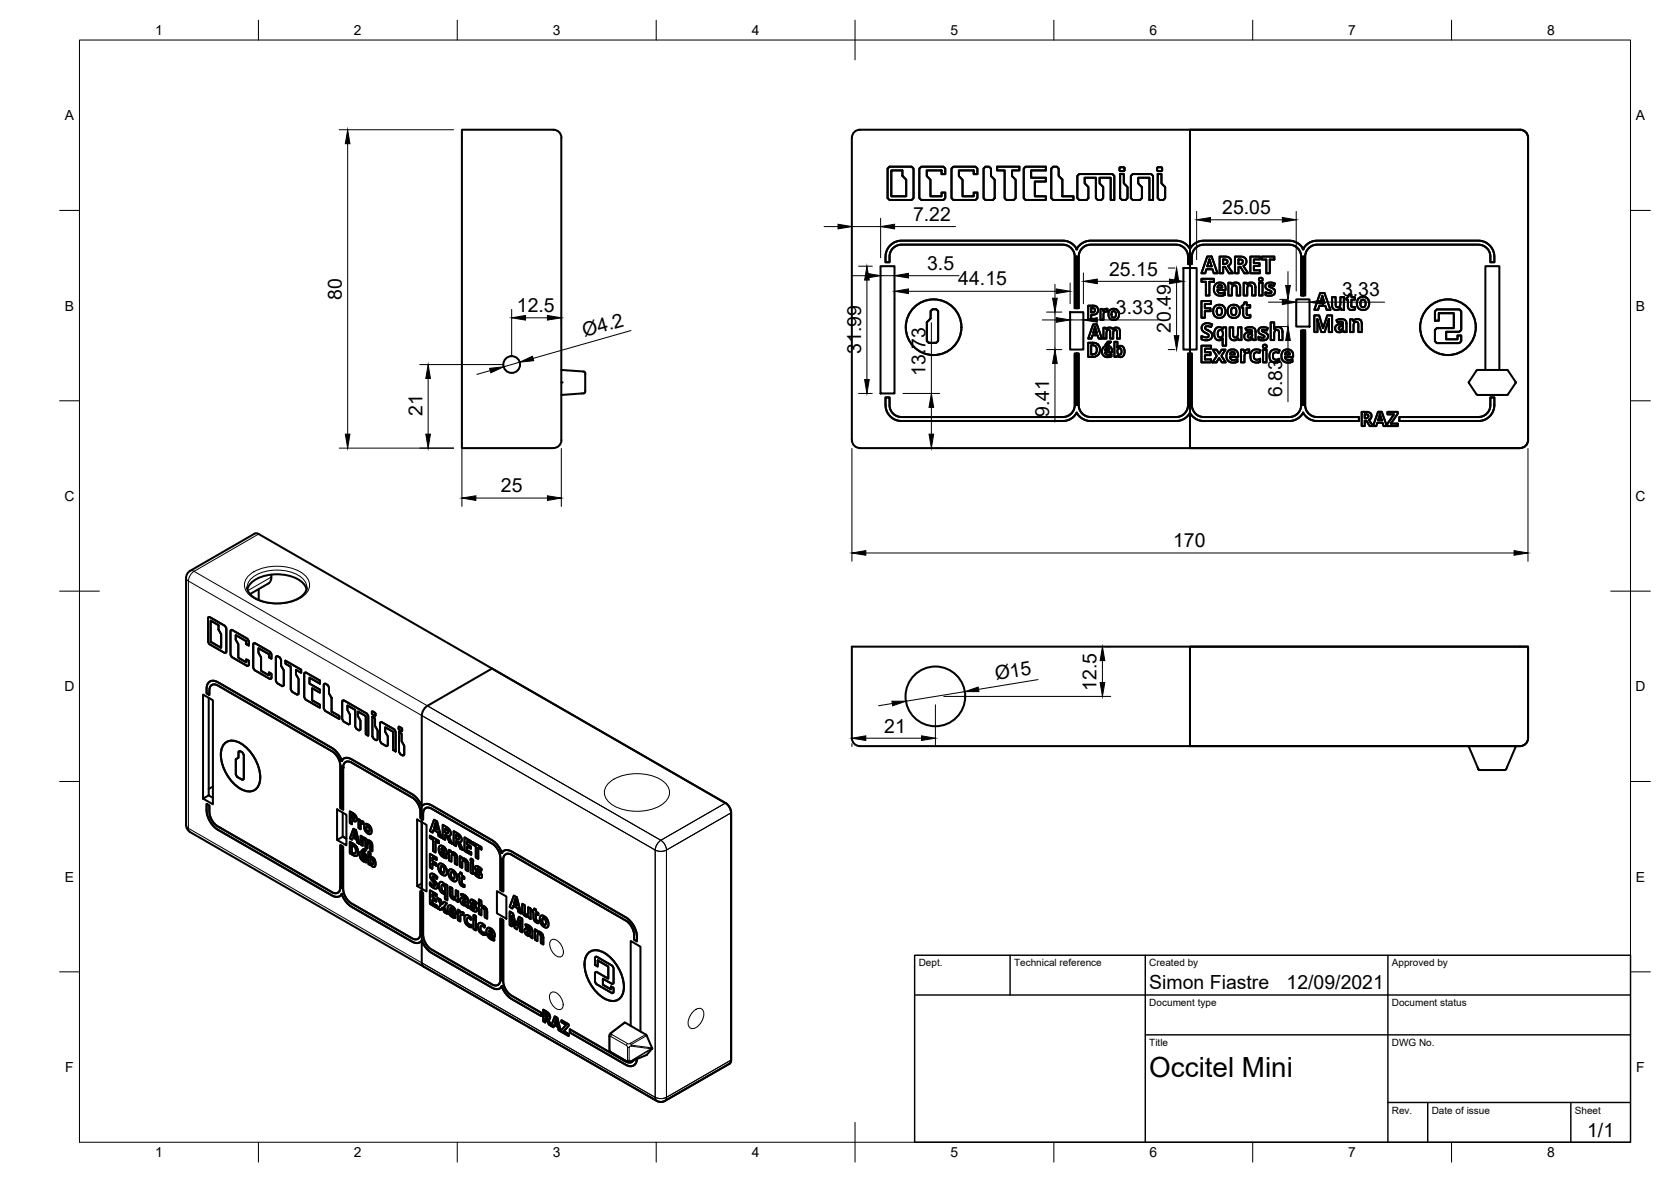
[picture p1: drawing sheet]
<svg xmlns="http://www.w3.org/2000/svg" width="420mm" height="297mm" viewBox="0 0 420 297" stroke-linecap="round" stroke-linejoin="round" font-family="sans-serif">
<!-- layer: Visible -->
<g fill="none" stroke="#000" stroke-width=".51">
<path d="M141.1 34.6v76M141.2 34.6a2 2 0 0 0-2.1-2h-23v80h23.1a2 2 0 0 0 2-2M214.2 34.6v76M214.2 34.6a2 2 0 0 1 2-2h166a2 2 0 0 1 2 2M299.2 32.6v80M384.2 34.6v76M223.2 42.4l.5-.5h5.5l.5 .5v7.4l-.5 .5h-5.5l-.5-.5zM224.1 42.8h2.8v1.4l1 1v4.1h-3.8zM231.2 42.4l.4-.5h5.6l.5 .5v1.4h-1v-1h-3.7v1.4l1 1v4.1h2.7v-.9h1v1.4l-.5 .5h-5.6l-.4-.5zM239.2 42.4l.5-.5h5.6l.5 .5v1.4h-1v-1h-3.7v1.4l.9 1v4.1h2.8v-.9h1v1.4l-.5 .5h-5.6l-.5-.5zM247.3 42.4l.5-.5h.9l.5 .5v1.8l.9 1v4.6l-.5 .5h-1.8l-.5-.5zM250.7 41.9h5.6v.9h-1.8v1.4l.9 1v4.6l-.5 .5h-1.8l-.5-.5v-7h-1.9z"/>
<path d="M257.9 41.9h5.1v.9h-3.7v1.9h3.7v.9h-2.8v3.7h2.8v1h-5.1l-.5-.5v-7.4zM264.3 42.4l.5-.5h.9l.5 .5v1.8l.9 .9v4.2h2.8v1h-5.1l-.5-.5zM271.4 43.7h8.3l.5 .5v6.1h-.9v-5.6h-2.8v1.4l.9 .9v2.8l-.5 .5h-.9l-.5-.5v-5.1h-2.8v1.4l1 .9v2.8l-.5 .5h-1.8l-.5-.5v-5.6zM281.5 42.2l.1-.2h1l.1 .2v.6l-.1 .2h-1l-.1-.2zM281.6 43.7h1v2.4l.9 .9v2.8l-.5 .5h-.9l-.5-.5zM284.4 44.2l.4-.5h4.7l.4 .5v6.1h-.9v-5.6h-2.8v1.4l.9 .9v2.8l-.4 .5h-1.9l-.4-.5zM290.9 42.2l.2-.2h.9l.2 .2v.6l-.2 .2h-.9l-.2-.2zM291.1 43.7h.9v2.4l1 .9v2.8l-.5 .5h-.9l-.5-.5zM221.4 66.9h3.5v32h-3.5zM234 78.2l.5-.5h.9l.5 .5v7.5l-.5 .5h-1.9l-.5-.5v-4.7l1-1zM269.1 78.5h3.3v9.3h-3.3zM270.7 62.6l-.7-1-.7-.5-1-.5-.9-.1h-40.9l-1.8 .5-1.3 1.3-.7 1.5v2.1h1v-1.4a3 3 0 0 1 3-3h40.7a3 3 0 0 1 2.8 3v12.9h.5v-12.9v12.9h.5v-12.9a3.1 3.1 0 0 1 3.1-3h21.5a3 3 0 0 1 2.9 3v1.9h1v-2a3 3 0 0 1 3-2.9h21.6a3 3 0 0 1 2.9 3v9.7h.5v-9.7v9.7h.5v-9.7a3 3 0 0 1 3-3h40.7a3 3 0 0 1 2.8 3v1.4h1.1l-.1-2.1-.6-1.5-1.4-1.3-1.8-.5h-40.9l-.9 .1-1 .5-.7 .5-.7 1"/>
<path d="M270.7 62.6l.5-.7 1-.8 1-.5 .9-.1h22l1.8 .6 1.3 1.4 1.3-1.4 1.8-.6h22l.9 .1 1 .5 1 .8 .5 .7M273.6 76.8l1.8 .1a1.16 1.16 0 0 1 .7 1.4 1.16 1.16 0 0 1-1.4 .8h-.3v1.3h-.8zM274.4 77.4h.3a.54 .54 0 0 1 .6 .6 .54 .54 0 0 1-.7 .5h-.2zM276.7 77.6h.6l.1 .5a.91 .91 0 0 1 1.1-.5l-.1 .7h-.5l-.4 .3v1.8h-.8zM279.1 78l.6-.4h.5l.9 .4a1.41 1.41 0 0 1-.1 2 1.41 1.41 0 0 1-1.9 0 1.41 1.41 0 0 1-.1-1.9zM279.7 78.3l.1-.1a.69 .69 0 0 1 .8 .3 .69 .69 0 0 1 0 .8 .56 .56 0 0 1-.6 .5 .56 .56 0 0 1-.5-.6zM297.6 67.4h1.6v20.4h-1.6zM299.2 67.4h1.7v20.4h-1.7zM302.1 70.1h3.1v.7h-1.1v3.5h-.9v-3.5h-1.1zM302.1 75.7h2.4v.7h-1.5v1.1h1.4v.7h-1.4v1.6h-.9zM303.6 64.5h1.1l1.4 4.2h-.9l-.3-1h-1.6l-.3 1h-.9zM304.1 65.1l.6 1.8h-1.1z"/>
<path d="M305.5 77l.6-.4 1 .1a1.63 1.63 0 0 1 .7 2.6 1.63 1.63 0 0 1-2.7-.5v-1zM305.6 71.4l.9-.4a1.36 1.36 0 0 1 1.7 1.5v.4h-2.1l.1 .3a1.2 1.2 0 0 0 1.8 .2v.7l-1 .2a1.7 1.7 0 0 1-1.7-.9 1.7 1.7 0 0 1 .3-2zM306.2 77.4l.6-.1 .4 .4v1l-.3 .5h-.6l-.3-.4-.1-.8zM306.3 71.8l.7-.1 .3 .6h-1.2zM306.7 64.5l2.1 .1a1.18 1.18 0 0 1 .7 1.1 1.18 1.18 0 0 1-.7 1.1l1.2 1.9h-1l-1-1.6h-.4v1.6h-.9zM307.6 65.2l.7 .1 .3 .3a.59 .59 0 0 1-.6 .7h-.4zM308.9 71.1h.6l.1 .4a1.2 1.2 0 0 1 1.4-.5 1.2 1.2 0 0 1 .8 1.2v2.1h-.8l-.1-2.2a.65 .65 0 0 0-.8-.3 .65 .65 0 0 0-.3 .9v1.6h-.9zM309.1 77l.7-.4 .9 .1a1.63 1.63 0 0 1 .8 2.6 1.63 1.63 0 0 1-2.7-.4l-.1-1.1zM309.7 77.5l.7-.2a1.04 1.04 0 0 1 .5 1 1.04 1.04 0 0 1-.7 .9l-.4-.2-.2-.3zM310.5 64.5l2.1 .1a1.18 1.18 0 0 1 .8 1.1 1.18 1.18 0 0 1-.8 1.1l1.3 1.9h-1l-1-1.6h-.5v1.6h-.9zM311.4 65.2h.6a.55 .55 0 0 1 .5 .6 .55 .55 0 0 1-.6 .5h-.5zM312.7 71.1h.7l.1 .4a1.2 1.2 0 0 1 1.4-.5 1.2 1.2 0 0 1 .8 1.2v2.1h-.9v-2.2a.65 .65 0 0 0-.9-.3 .65 .65 0 0 0-.3 .9v1.6h-.9z"/>
<path d="M312.9 76h.6v.7h.8v.6h-.8v1.7a.6 .6 0 0 0 .9 .1v.7h-.2l-1 .1-.5-.4-.1-2.2h-.4v-.4l.5-.3zM314.4 64.5h2.4v.7h-1.5v.9h1.4v.8h-1.4v1h1.5v.8h-2.4zM316.6 71.1h.9v3.2h-.9zM317.3 64.5h3.1v.7h-1.1v3.5h-.9v-3.5h-1.1zM318.3 71.4h.1a2.02 2.02 0 0 1 2.2-.1l-.3 .6-.7-.2h-.5v.3l.5 .3a1.07 1.07 0 0 1 1 1.3 1.07 1.07 0 0 1-1.5 .7l-.9-.2v-.7l1.3 .3a.29 .29 0 0 0 .2-.4 .29 .29 0 0 0-.3-.2 1.47 1.47 0 0 1-1.2-1zM325.9 75.2h3.4v6.9h-3.4zM330.5 79.3h1.2l1 3.2 1-3.2h1.2v4.1h-.8l.1-3.2-1.1 3.2h-.9l-1-3.2 .1 3.2h-.8zM331.9 73.6h1.1l1.5 4.3h-.9l-.4-1h-1.5l-.3 1h-.9zM332.5 74.3l.5 1.8h-1zM334.9 74.7h.9v2a.65 .65 0 0 0 .9 .5 .65 .65 0 0 0 .3-.9v-1.6h.9v3.2h-.7l-.1-.4a1.18 1.18 0 0 1-1.4 .4 1.18 1.18 0 0 1-.8-1.2zM339.2 74h.6v.7h.9v.6h-.9v1.7a.64 .64 0 0 0 .9 .1v.7h-.2l-.8 .1-.6-.3-.2-.5v-1.8h-.4v-.4l.5-.3zM341.6 75l.7-.4 .9 .1a1.63 1.63 0 0 1 .8 2.6 1.63 1.63 0 0 1-2.8-.5v-1z"/>
<path d="M342.3 75.4l.6-.1 .4 .4v1l-.3 .5h-.5l-.4-.4v-.8zM360.8 78.2l.5-.4h5.6l.5 .4v4.7l-.5 .5h-3.3v1.9h2.9v-1h.9v1.5l-.5 .4h-5.6l-.5-.4v-2.9l.5-.4h4.2v-3.8h-3.7v1.9h-1zM141.1 96.1h.4M141.1 93l5.7 .4 .4 .3-.2 5-5.9 .6M222.7 99.9h1v1.9a3 3 0 0 0 3 3h40.7a3 3 0 0 0 2.8-3v-13h.5v13v-13h.5v13a3 3 0 0 0 3.1 3h21.5a3 3 0 0 0 2.9-3v-13h1v13.1a3 3 0 0 0 3 2.9h21.6a3 3 0 0 0 2.9-3v-18.7h.5v18.7v-18.7h.5v18.7a3 3 0 0 0 3 3h10.5v1h-11.2l-1.7-.8-1.1-1.3-.6 .8-.8 .7-1.9 .6h-22.2l-1.5-.6-.9-.6-.6-.9-.6 .9-.8 .6-1.6 .6h-22.2l-1.9-.6-.8-.7-.6-.8-1.1 1.3-.8 .5-1.3 .3h-41.1l-1.8-.6-1.4-1.3-.5-1.4zM222.7 99.9h1v1.9a3 3 0 0 0 3 3h40.7a3 3 0 0 0 2.8-3v-13h.5v13v-13h.5v13a3 3 0 0 0 3.1 3h21.5a3 3 0 0 0 2.9-3v-13h1v13.1a3 3 0 0 0 3 2.9h21.6a3 3 0 0 0 2.9-3v-18.7h1v18.7a2.99 2.99 0 0 0 3 3h10.5v1h-11.2l-1.7-.8-1.1-1.3-.6 .8-.8 .7-1.9 .6h-22.2l-1.5-.6-.9-.6-.6-.9-.6 .9-.8 .6-1.6 .6h-22.2l-1.9-.6-.8-.7-.6-.8-1.1 1.3-.8 .5-1.3 .3h-41.1l-1.8-.6-1.4-1.3-.5-1.4zM273.6 86.1h1.1a1.78 1.78 0 0 1 1.9 1.9 1.78 1.78 0 0 1-2 1.7h-1zM274.4 86.7l.8 .2 .5 .4v1.2l-.6 .5-.7 .1zM274.9 81.5h.9l1.3 3.6h-.9l-.2-.8h-1.3l-.3 .8h-.8zM275.3 82.1l.5 1.5h-.9zM277.4 87.3l.6-.4a1.2 1.2 0 0 1 1.6 1.2v.4h-1.7v.3a1.05 1.05 0 0 0 1.6 .2v.5l-.7 .2a1.45 1.45 0 0 1-1.6-.7 1.45 1.45 0 0 1 .2-1.7zM277.5 82.4h.5l.2 .3a1.09 1.09 0 0 1 1.7 0 .94 .94 0 0 1 1.1-.4 .94 .94 0 0 1 .6 1v1.8h-.7v-1.6a.52 .52 0 0 0-.7-.6 .52 .52 0 0 0-.3 .8v1.4h-.8v-1.6a.5 .5 0 0 0-.5-.6 .5 .5 0 0 0-.4 .7v1.5h-.7z"/>
<path d="M278 87.6a.53 .53 0 0 1 .6-.1 .53 .53 0 0 1 .3 .5h-1zM278.5 85.9h.9l-.1 .1a1.46 1.46 0 0 1-1.3 .6zM280.2 85.9h.8l-.1 1.4 .6-.3a1.36 1.36 0 0 1 1.2 .7 1.36 1.36 0 0 1-.1 1.4 1.03 1.03 0 0 1-1.7 .3l-.1 .3h-.6zM281.1 87.7l.3-.2 .4 .2 .2 .8a.52 .52 0 0 1-.6 .6 .52 .52 0 0 1-.4-.6zM302.1 86.9h2.4v.7h-1.5v.9h1.4v.7h-1.4v1.1h1.5v.8h-2.4zM302.4 81.6l.7-.3h1.1l.6 .2-.3 .7a.97 .97 0 0 0-1.5 .1 .84 .84 0 0 0 .9 .8h.1a1.27 1.27 0 0 1 .7 1.7 1.27 1.27 0 0 1-1.6 .7l-1-.2v-.9l.5 .3a.97 .97 0 0 0 1.3-.2v-.1a.98 .98 0 0 0-1-.8 1.21 1.21 0 0 1-.5-2zM304.9 87.9h1l.6 1 .7-1h.9l-1 1.5 1.1 1.7h-1l-.7-1.1-.6 1.1h-1l1.1-1.7zM305.6 82.6l.6-.3a1.14 1.14 0 0 1 1.3 .4l.1-.4h.7v4.6h-.9l.1-1.8a1.25 1.25 0 0 1-1.6 .3 1.25 1.25 0 0 1-.6-1.5zM306.3 83.2l.2-.1a.73 .73 0 0 1 .9 .1 .73 .73 0 0 1 .1 .9 .67 .67 0 0 1-.8 .7 .67 .67 0 0 1-.5-.9zM308.8 88.3a1.46 1.46 0 0 1 1.6-.4 1.46 1.46 0 0 1 .9 1.4v.4h-2l.1 .4a1.28 1.28 0 0 0 1.7 .1v.7l-.9 .2a1.69 1.69 0 0 1-1.7-.9 1.69 1.69 0 0 1 .3-1.9zM309.2 82.3h.9v2l.2 .4 .2 .1a.76 .76 0 0 0 .8-1v-1.5h.8v3.2h-.6l-.1-.4a1.18 1.18 0 0 1-1.4 .4 1.18 1.18 0 0 1-.8-1.1zM309.4 88.7l.3-.3 .5 .1 .3 .6h-1.2z"/>
<path d="M312 87.9h.7l.1 .5a1.18 1.18 0 0 1 1.3-.6l-.1 .9h-.6l-.5 .4v2h-.9zM313.1 82.5l.9-.3a1.21 1.21 0 0 1 1.7 1.1v2.2h-.6l-.2-.5a1.08 1.08 0 0 1-1.6 .4 1.08 1.08 0 0 1-.1-1.6l1.6-.3a.62 .62 0 0 0-.3-.7 .62 .62 0 0 0-.7 .1l-.4 .2zM313.9 84.2l.9-.2v.5l-.3 .3h-.6l-.1-.2zM314.8 88.2l.7-.4h1l.4 .2-.2 .7a.98 .98 0 0 0-1.3 .1l-.1 1 .1 .4 .7 .2 .7-.3v.8l-.9 .2-1.2-.4-.2-.5-.1-1zM316.7 82.4l1-.2 1.1 .3-.3 .6-.7-.2h-.4l-.1 .2 .5 .4a1.07 1.07 0 0 1 1 1.3 1.07 1.07 0 0 1-1.5 .7l-.9-.2v-.7l1.4 .2a.29 .29 0 0 0 .2-.3 .29 .29 0 0 0-.3-.2 1.28 1.28 0 0 1-1.3-1.3zM317.6 87.9h.9v3.2h-.9zM319.5 81h.9v1.7a1.15 1.15 0 0 1 1.3-.4 1.15 1.15 0 0 1 .8 1.1v2.1h-.9v-2.2a.65 .65 0 0 0-.9-.3 .65 .65 0 0 0-.3 .8v1.7h-.9zM319.6 88.2l1-.4 1.2 .2-.3 .7-1-.1-.3 .2-.1 .4 .1 1 .7 .2 .7-.3v.8l-.9 .2-.9-.2-.4-.4-.2-.7a1.77 1.77 0 0 1 .4-1.6zM322.6 88.3a1.46 1.46 0 0 1 1.6-.4 1.46 1.46 0 0 1 .9 1.4v.4h-2l.1 .4a1.28 1.28 0 0 0 1.8 .1v.7l-1 .2a1.69 1.69 0 0 1-1.7-.9 1.69 1.69 0 0 1 .3-1.9zM323.3 88.6l.7-.1 .3 .6h-1.2zM327.7 83.1v18.7zM336 80.5l.8-.3a1.22 1.22 0 0 1 1.8 1.1v2.1h-.7l-.1-.4a1.08 1.08 0 0 1-1.6 .4 1.08 1.08 0 0 1-.1-1.7l1.6-.2a.61 .61 0 0 0-.3-.7 .61 .61 0 0 0-.8 .1l-.3 .2z"/>
<path d="M336.7 82.2l1-.2-.1 .5-.4 .4-.5-.2zM339.5 80.2h.6l.2 .5a1.18 1.18 0 0 1 1.3-.5 1.18 1.18 0 0 1 .8 1.2v2h-.9v-1.8a.64 .64 0 0 0-.7-.7 .64 .64 0 0 0-.5 .9v1.6h-.8zM369.3 96.1h.1M369.3 96.1l2.1 3.1h7.5l.3-.1M373.5 93v-26.1h3.5v26.1M379.2 93.1l1.9 3M379.2 93.1l-.3-.1h-7.5l-2.1 3.1M381 96.1h.1M381.1 96.1l-1.9 3M342.4 103.5h1.5a1.03 1.03 0 0 1 .9 .9 1.03 1.03 0 0 1-.6 1.1l1 1.6 1.3-3.6h.9l1.3 3.6h-.8l-.3-.9h-1.3l-.2 .9h-1.7l-.8-1.4h-.4v1.4h-.8zM342.4 103.5h1.5a1.03 1.03 0 0 1 .9 .9 1.03 1.03 0 0 1-.6 1.1l1 1.6h-.8l-.8-1.4h-.4v1.4h-.8zM343.2 104.1h.2a.51 .51 0 0 1 .5 .1 .51 .51 0 0 1 .2 .6l-.3 .2-.6 .1z"/>
<path d="M346.5 103.5h.9l1.3 3.6h-.8l-.3-.9h-1.3l-.2 .9h-.9zM347 104l.4 1.6h-.9zM348.9 103.5h2.5v.5l-1.7 2.5h1.8v.6h-2.7v-.5l1.7-2.5h-1.6zM351.9 104.8h19.8a3 3 0 0 0 3-3v-1.9h1.1l-.1 2.6-.5 1.4-1.4 1.3-1.6 .6h-20.3zM384.2 110.6a2.04 2.04 0 0 1-2 2h-166a2 2 0 0 1-2-2M52.3 155.2l.3-.2 4 2.3 .3 .6v6l-.3 .2-4-2.2-.3-.6zM53 156l1.9 1.1v1.1l.7 1.2v3.4l-2.6-1.5zM58 158.5l.3-.2 3.9 2.2 .4 .6v1.1l-.7-.3v-.8l-2.6-1.5v1.1l.6 1.2v3.4l2 1.1v-.7l.7 .3v1.2l-.4 .2-3.9-2.3-.3-.6zM62.1 147.6l.2 .7 .5 .9 1.5 1.2 1.8 .8 3 .4 3-.2 2.4-.8 1.2-.6 .8-.8 .5-.9 .1-.7M62.2 148.1a6.1 6.1 0 0 1 5.3-3.6 9.9 9.9 0 0 1 9 2.4l.6 1.2M65 148v2.8M68.2 144.4v1.1l-.4 .9-4.9 2.9"/>
<path d="M51.1 174.5l2.4 1.5v26.1l-2.4-1.4zM52.5 175.4v24.5l1 .6M63.7 161.8l.3-.2 3.9 2.2 .4 .6v1.2l-.7-.4v-.8l-2.6-1.5v1.1l.6 1.2v3.4l2 1.1v-.7l.7 .3v1.2l-.4 .2-3.9-2.3-.3-.6zM69.4 165l.3-.1 .7 .3 .3 .6v1.5l.7 1.2v3.7l-.4 .3-1.3-.8-.3-.6zM71.8 166l3.9 2.3v.8l-1.3-.8v1.2l.7 1.1v3.8l-.4 .2-1.3-.8-.3-.5v-5.7l-1.3-.8zM76.5 169.1l.3-.1 3.7 2v.8l-2.7-1.5v1.5l2.7 1.5v.8l-2-1.2v3.1l2 1.1v.8l-3.7-2.1-.3-.6zM81.4 172l.3-.2 .7 .4 .3 .5v1.6l.7 1.1v3.4l1.9 1.1v.8l-3.6-2.1-.3-.6zM86 176.2l.4-.3 5.9 3.5 .3 .5v5l-.6-.4v-4.6l-2-1.1v1.1l.6 1.2v2.3l-.3 .2-.6-.4-.4-.6v-4.2l-1.9-1.1v1.1l.6 1.2v2.2l-.3 .2-1.3-.7-.4-.6zM93.5 178.8l.8 .3 .1 .7-.8-.3zM123.7 168l-16.2 9.4-.7 .6-.7 1.4 .1 63.1 .3 .4 58.7 33.8-117.4-67.6-.8-.9-.2-.8v-62.6l.4-.8 .6-.5 16.3-9.4 .4-.1 117.9 67.8 1 1.1 .4 1.3M382.2 162.5h2v23a2 2 0 0 1-2 2h-166a2 2 0 0 1-2-2M382.2 162.5h-168v23"/>
<path d="M382.2 162.5h-83v25M52.5 199.9l-1.4 .8M53.5 197.7l-1 .6M56.7 186.6a3.7 3.7 0 0 1 4.6 .7 10.6 10.6 0 0 1 4.1 9 2.93 2.93 0 0 1-1.9 2.5 2.93 2.93 0 0 1-3-.6 10.6 10.6 0 0 1-4.9-9.5l.2-.9zM60 188.9l.3-.2 .7 .4 .3 .6v6.1l-.3 .2-1.4-.8-.3-.6v-3.8l.7-.4zM85.9 191.1l-.8-1.6-1.6-1.5-28.8-16.6-1.4-.3-.9 .4-.4 .9-.1 1.8 .7 .5v-1.2a1.32 1.32 0 0 1 .7-1.4 1.32 1.32 0 0 1 1.5 .2l29.3 16.9 .9 1.3 .6 1.6v11l.3 .1v-10.5v10.5l.4 .3v-10.6M85.9 191.1l.5-.5 .6-.2 1.3 .4 15.7 9 1.1 1.2 .9 1.7 .6-.5 .6-.2 1.3 .4 15.4 8.9 1.4 1.3 .9 1.7M86.3 192.9a1.3 1.3 0 0 1 .6-1.4 1.3 1.3 0 0 1 1.5 .2l15.5 8.9 .9 .9 .6 1.1 .3 1.2v1.8l.7 .4v-1.5a1.32 1.32 0 0 1 .6-1.4 1.32 1.32 0 0 1 1.5 .1l15.2 8.7 1.1 1 .7 1.3 .3 1.2v8.2l.4 .2v-8v8l.3 .2v-7.9a1.3 1.3 0 0 1 .7-1.4 1.3 1.3 0 0 1 1.5 .1l28.9 16.7 .8 .8 .8 1.3 .2 1.2v1.4l.8 .4-.1-1.8-.5-1.6-.8-1.4-1.3-1.2-29-16.7-1.4-.3-.9 .7M93.6 180.1l.7 .4v1.9l.7 1.2v2.3l-.4 .1-.6-.3-.4-.6zM95.5 181.6l.4-.2 3.3 1.9 .3 .6v5l-.7-.4v-4.6l-1.9-1.1v1.1l.6 1.1v2.3l-.3 .2-1.3-.7-.4-.6zM100.2 182.7l.8 .3 .1 .7-.8-.3zM100.3 184l.7 .4v1.9l.6 1.1v2.3l-.3 .2-.6-.4-.4-.6z"/>
<path d="M369.3 187.5l2.4 5.8M371.7 193.3l.4 .2zM381.1 187.5l-2.5 6h-6.5M84.8 203.4l2.3 1.4v7.6l-2.3-1.3zM86.2 204.2v6.1l.9 .5M86.2 210.1l.9 .6M86.2 210.3l-1.4 .8M88 211.5l1.5 1 .4 .9 .1 .6a.8 .8 0 0 1-.3 1 .8 .8 0 0 1-1-.2l-.7-.4zM88 203.9l1.2 .8 .5 1a.55 .55 0 0 1-.3 .7 .55 .55 0 0 1-.7-.2l-.2-.1v1l-.5-.3zM88.5 204.7l.5 .4 .2 .4a.27 .27 0 0 1-.1 .3 .27 .27 0 0 1-.4-.1l-.2-.1zM88.5 212.4l.9 .8 .1 .8-.2 .5-.8-.3zM88.9 208.3l.6 .3 .9 3.5-.6-.3-.2-.8-.9-.6-.2 .6-.5-.3z"/>
<path d="M89.2 208.9l.3 1.5-.6-.4zM90.1 205.9l.5 .2 .1 .4 .4-.1 .3 .2v.5l-.4-.2-.3 .1v1.4l-.6-.3zM90.7 214l.6 .1 .7 .6 .2 1.2-1.2-.6 .3 .7 .8 .2v.5l-.8-.3-.6-.6-.3-.9zM90.7 210l.4 .3v.3l.4-.1 .5 .3a.74 .74 0 0 0 .9 .5l.7 .8v1.8l-.5-.3v-1.5l-.3-.4-.2-.1-.2 .3v1.3l-.5-.3v-1.4l-.2-.4a.29 .29 0 0 0-.4-.1 .29 .29 0 0 0-.1 .4v1.2l-.5-.4zM91 213.7l.4-.4 .6 .4-.6 .2zM91.1 214.5l.4 .2 .2 .5-.7-.4zM91.7 207.2l.5-.2 .8 .6 .4 1-.1 .9a1.31 1.31 0 0 1-1.7-1.2zM92.2 207.7l.6 .2 .1 .7a.32 .32 0 0 1-.1 .4 .32 .32 0 0 1-.4-.1l-.3-.5zM92.6 214l.6 .3-.1 1.2 .4-.1 .7 .6 .2 .8v.7a.61 .61 0 0 1-.7 .3 .61 .61 0 0 1-.5-.5l-.1-.1-.1 .2-.4-.3zM93.2 215.8l.5 .2 .2 .9a.35 .35 0 0 1-.4 .3 .35 .35 0 0 1-.3-.4zM104.9 205.9l1.2 .7v16.8l-1.2-.7zM106.1 206.6l1.2 .7v16.7l-1.2-.6z"/>
<path d="M108.1 210l2.2 1.3v.6l-.8-.5v2.8l-.6-.3v-2.8l-.8-.5zM108.1 214.6l1.7 .9v.6l-1.1-.6v.9l1 .6v.6l-1-.6v1.3l-.6-.3zM108.2 219.7l.5-.2 .7 .4 .6 .6-.2 .4a.86 .86 0 0 0-1-.6v.4l.8 1 .4 .9a.61 .61 0 0 1-.3 .7 .61 .61 0 0 1-.8-.2l-.8-.7v-.7l.8 .8a.33 .33 0 0 0 .5 0 .33 .33 0 0 0-.2-.5l-1-1.3zM109.1 206l.8 .4 1.1 4.1-.7-.4-.2-.9-1.1-.7-.2 .7-.7-.4zM109.5 206.8l.4 1.7-.8-.5zM110.4 217.2l.2-.2 .6 .1 .8 .8 .4 1.1-.1 .6-.2 .4h-.4l-.5-.2-.7-.7-.3-1.1zM110.5 212.7l.3-.2 .5 .1 .8 .8 .3 1.4-1.5-.9v.2l.4 .7 1 .3v.6l-.9-.4-.8-.7-.3-.8zM110.9 217.7h.4l.3 .4 .1 .9-.2 .4-.6-.5zM111.1 213.1l.5 .2 .2 .7-.9-.5zM111.3 207.3l1.4 .8 .5 .7 .1 1-.5 .3 .9 2-.7-.4-.7-1.8-.3-.2v1.4l-.7-.4zM112 208.2l.6 .6v.6l-.6-.2zM112.9 213.6l.5 .2 .1 .4h.5l.8 .8 .2 2.4-.6-.4-.1-1.8-.3-.5h-.3l-.1 .1-.1 1.7-.6-.3z"/>
<path d="M112.9 218.6a1.43 1.43 0 0 1 1.9 1.1l.1 1.4a.89 .89 0 0 1-.9 .4 .89 .89 0 0 1-.7-.7l-.5-1zM113.5 219.2h.4l.3 .4 .1 .9-.2 .3-.6-.4zM114.1 208.9l1.2 .7 .6 .6 .2 1.1-.6 .4 .9 1.9-.7-.4-.7-1.7-.3-.2v1.3l-.6-.3zM114.7 209.8l.7 .6v.6l-.7-.3zM115.2 219.7h.3l.2-.5 .4 .2v.6l.7 .4v.5l-.7-.4v1.3l.2 .4 .5 .2v.5l-.8-.3-.3-.4-.2-2-.3-.2zM115.6 215.1l.5 .3 .1 .4 .5-.1 .8 .7 .2 .5v2.1l-.6-.4v-1.8l-.4-.5-.3-.1-.2 .3v1.6l-.6-.4zM116.8 210.4l1.7 1v.6l-1.1-.6v.7l1 .6v.6l-1-.6v.9l1.1 .6v.6l-1.7-.9zM118.3 216.7l.7 .4v2.6l-.7-.4zM118.3 215.8l.6 .3a.3 .3 0 0 1 0 .5 .3 .3 0 0 1-.5-.2zM118.8 211.6l2.3 1.3v.6l-.9-.5v2.8l-.6-.3v-2.8l-.8-.5zM119.5 217.7h.6l1.1 .8-.2 .4-.6-.6-.3 .1 .8 1.1 .3 .6a.53 .53 0 0 1-.3 .6 .53 .53 0 0 1-.7-.2l-.7-.6v-.6l.9 .7 .2-.1-1-1.3zM183.8 204.3v62.1"/>
<path d="M85.6 223a1.3 1.3 0 0 1-.6 1.3 1.3 1.3 0 0 1-1.6-.1l-28.9-16.7-.8-.8-.6-1-.4-1.2-.1-2.1-.7-.4 .1 2.4 .4 1.3 1 1.6 1.3 1.2 28.8 16.6 1.4 .3 .5-.2 .5-.5M85.6 223v-10.6l.3 .2v10.6v-10.6l.4 .2v10.8l.3 1.2 .6 1.2 1 .9 15.4 8.9a1.3 1.3 0 0 0 1.5 .1 1.3 1.3 0 0 0 .6-1.3v-10.6l.7 .4v10.8l.2 .9 .7 1.4 1 1 15.4 8.9a1.29 1.29 0 0 0 1.5 .1 1.29 1.29 0 0 0 .6-1.4v-15.3l.4 .2v3.9M85.6 223v-10.6l.3 .2v10.6v-10.6l.4 .2v10.8l.3 1.2 .6 1.2 1 .9 15.4 8.9a1.3 1.3 0 0 0 1.5 .1 1.3 1.3 0 0 0 .6-1.3v-10.6l.7 .4v10.8l.2 .9 .7 1.4 1 1 15.4 8.9a1.29 1.29 0 0 0 1.5 .1 1.29 1.29 0 0 0 .6-1.4v-15.3l.7 .4v15.6l.4 1.3 .6 1 1 1 7.6 4.4v.8l-7.8-4.5-1.3-1.3-.8-1.6M85.9 224.7l1.1 1.9 1.4 1.3 15.4 8.8 1.2 .3 .5-.1 .5-.5 .9 1.6 1.2 1.2 15.7 9 1.3 .4 .5-.2 .6-.5M106 222l-1.1 .7M108.1 223.7l1.7 1v.6l-1.1-.6v.7l1 .6v.6l-1-.6v.9l1.1 .6v.6l-1.7-1zM110.1 225.7l.7 .4 .4 1.1 .5-.6 .7 .4-.7 .9 .7 1.7-.7-.4-.5-1.1-.4 .6-.7-.4 .7-.9zM110.6 221.7h.5l.8 .8 .1-.3 .5 .3v3.8l-.6-.4v-1.5h-.7l-.7-.8-.1-1.2zM111.1 222.5l.3-.1 .3 .2 .2 1a.44 .44 0 0 1-.5 .4 .44 .44 0 0 1-.3-.6zM112.8 227.6h.7l.9 .8 .2 1.4-1.4-.9 .3 .8 1 .5v.5l-1-.4-.7-.7-.3-1 .1-.7zM113.1 222.8l.6 .4v1.7l.3 .6a.36 .36 0 0 0 .5 0 .36 .36 0 0 0 .1-.5v-1.3l.6 .4v2.6l-.5-.3-.1-.4h-.6l-.7-.7zM113.2 228.2l.5 .1 .3 .7-.8-.5z"/>
<path d="M115.1 228.6l.5 .3 .1 .5a.55 .55 0 0 1 .9 0l-.1 .6-.4-.2-.3 .2-.1 1.6-.6-.4zM115.9 224.6l1 .4 .6 .6 .2 .8v1.7l-.4-.2-.1-.5-.6 .1-.5-.3-.4-.8a.51 .51 0 0 1 .2-.7 .51 .51 0 0 1 .7 .2l.5 .2-.1-.5-.9-.4zM116.4 226.4l.7 .2-.1 .5-.5-.2zM117 230.1a1.22 1.22 0 0 1 1.6 .6l-.2 .5-.5-.5h-.3l-.2 .2 .2 1.1 .5 .4h.4v.6h-.2l-.8-.4-.5-.7-.2-1zM118.3 226.2l.5-.1 1.1 .8-.2 .4-.6-.6-.3 .1 1.1 1.7a.53 .53 0 0 1-.3 .6 .53 .53 0 0 1-.6-.2l-.8-.6v-.6l.8 .7h.3l-1-1.5zM119 230.9l.7 .3v2.6l-.7-.3zM119.1 230l.1-.1 .4 .4a.32 .32 0 0 1-.1 .5 .32 .32 0 0 1-.4-.4zM120.4 232h.6l1 .7-.2 .4-.5-.4-.4-.1-.1 .6 .2 .8 .4 .3 .5 .1v.6l-.6-.2-.9-.9-.2-.9zM120.4 226l.6 .4v1.4a1.22 1.22 0 0 1 1.5 1.4v1.7l-.6-.4v-1.7l-.3-.5a.38 .38 0 0 0-.5-.1 .38 .38 0 0 0-.1 .6v1.2l-.6-.3zM122.6 233.2l.4-.1 .6 .3 .6 .8 .2 1.2-1.5-.8v.1l.4 .7 1 .4v.5l-1.1-.4-.6-.7-.3-1.2zM123 233.8l.6 .2 .2 .6-.8-.5zM124.9 223.9l2.4 1.4v5.6l-2.4-1.4z"/>
<path d="M126.2 234.9v11.4v-15.3l.3 .2v15.6l.4 1.3 .6 1 1 1 7.6 4.4v.8l-7.8-4.5-1.3-1.3-.8-1.6M126.2 231v15.3zM128.2 229.1l.8 .5 .7 3 .8-2.2 .8 .5v3.4l-.6-.3 .1-2.7-.8 2.2-.6-.3-.7-3.1v2.7l-.5-.3zM129.2 225.1l.8 .4 1 4.1-.7-.4-.2-1-1-.6-.3 .7-.6-.4zM129.6 225.8l.4 1.7-.8-.4zM131.3 227.1l.7 .4v1.7l.3 .6 .3 .1 .2-.3v-1.6l.6 .3v2.6l-.5-.2v-.4h-.8l-.6-.6-.2-.6zM132.1 232.3l.8 .3 .8 .7 .2 2.5-.4-.3-.2-.4-.3 .1-.7-.3-.4-1a.5 .5 0 0 1 .3-.6 .5 .5 0 0 1 .6 .2l.5 .3-.1-.5-.9-.4zM133.8 228.8h.4l.1-.5 .4 .2v.6l.7 .4v.5l-.7-.4v1.4l.3 .3 .4 .2v.5l-.7-.3-.4-.5-.2-1.9-.3-.2zM134.5 233.5l.5 .3 .1 .4h.6l.7 .6 .2 .7v1.8l-.6-.3v-1.8l-.3-.5-.3-.1-.2 .2-.1 1.7-.6-.4zM135.9 230.2l.5-.1 1.1 .7 .4 1v.9a.86 .86 0 0 1-.9 .4 .86 .86 0 0 1-.7-.6l-.5-1.1zM136.5 230.8h.3l.4 .4 .1 .9a.42 .42 0 0 1-.5 .3 .42 .42 0 0 1-.4-.5zM148.1 239.3a3.7 3.7 0 0 1 4.6 .7 10.6 10.6 0 0 1 4.1 9 2.93 2.93 0 0 1-1.9 2.5 2.93 2.93 0 0 1-3-.6 10.6 10.6 0 0 1-4.8-9.6l.2-.8z"/>
<path d="M136.6 253.7l1.3 .9 .4 .9a.45 .45 0 0 1-.4 .6l.7 1.7 .9-2.4 .6 .4 .9 3.4-.5-.3-.2-.8-.9-.5-.2 .6-1.2-.7-.6-1.5-.3-.2v1.2l-.5-.3zM136.6 253.7l1.3 .9 .4 .9a.45 .45 0 0 1-.4 .6l.7 1.7-.6-.3-.6-1.5-.3-.2v1.2l-.5-.3zM137.1 254.6l.5 .3 .2 .3a.27 .27 0 0 1-.2 .4 .27 .27 0 0 1-.3-.2l-.2-.1zM139.5 255.4l.6 .4 .9 3.4-.5-.3-.2-.8-.9-.5-.2 .6-.6-.4zM139.8 256l.4 1.5-.7-.4zM141.2 256.4l1.8 1v.4l-1.2 1.3 1.2 .7v.6l-1.9-1.1v-.4l1.2-1.3-1.1-.7zM143.3 258.7l14.3 8.2 .9 .1 .7-.4-.7 .4-.9-.1-14.3-8.2v.8l14.1 8.1 1.4 .3 .6-.2 .5-.6 .2-1-.2 1-.6 .6-1 .2-.9-.3-14.1-8.1zM149.6 240.6l.3-.2 4 2.3 .4 .6v3.8l-.4 .2-2.3-1.4v1.6l2 1.1v-.7l.7 .3v1.2l-.4 .2-4-2.3-.3-.6v-2.3l.3-.2 3.1 1.7v-3l-2.7-1.6v1.6l-.7-.4zM157.2 257l5.3 3.1 1.5 3.4M157.2 257h-.2l-3.7 2.9-.1 3.9 .3 .6 4.1 2.4 .7 .1 4.3-1.8 1.4-1.6M158.6 257.8v-21.3l2.4 1.4v21.3M164 263.5h-.3"/>
<path d="M183.4 267.3l-16.2 9.4-1.2 .2-.8-.2M183.8 266.4l-.1 .6-.3 .3"/>
<circle cx="280" cy="79" r="1.4"/>
<circle cx="306.6" cy="78.3" r="1.63"/>
<circle cx="310.2" cy="78.3" r="1.63"/>
<circle cx="317" cy="70.2" r=".46"/>
<circle cx="317" cy="70.3" r=".46"/>
<circle cx="342.7" cy="76.3" r="1.63"/>
<circle cx="128.7" cy="91.6" r="2.11"/>
<circle cx="234.7" cy="82.2" r="7"/>
<circle cx="318" cy="87" r=".47"/>
<circle cx="318" cy="87.1" r=".46"/>
<circle cx="364.1" cy="82.2" r="7"/>
<circle cx="235.2" cy="175" r="7.5"/>
<circle cx="116.7" cy="226.7" r=".41"/>
<circle cx="132.9" cy="234.3" r=".4"/>
</g>
<g fill="#000" stroke="#000" stroke-width=".25">
<circle cx="270.7" cy="62.6" r=".24"/>
<circle cx="327.7" cy="62.6" r=".24"/>
<circle cx="327.7" cy="87.9" r=".24"/>
<circle cx="85.9" cy="191.1" r=".24"/>
<circle cx="86.3" cy="192.9" r=".24"/>
<circle cx="126.2" cy="214.3" r=".24"/>
<circle cx="85.6" cy="223" r=".24"/>
<circle cx="85.9" cy="224.7" r=".24"/>
<circle cx="126.2" cy="234.9" r=".24"/>
<circle cx="126.2" cy="247.9" r=".24"/>
</g>
<!-- layer: Visible Narrow -->
<g fill="none" stroke="#000" stroke-width=".25">
<path d="M65 134.2l-16.2 9.4M46.8 145.2l.2 .4 .4 .4M47.4 146v62.2M47.4 146l117.3 67.6M47.8 143.5l.5-.1 .5 .2M48.8 143.6l117.4 67.6 16.2-9.4-16.2 9.4-58.7-33.8M48.8 143.6l-1 1-.4 1.4M62.1 147.6a4.2 4.2 0 0 1 3.1-3.5 11.5 11.5 0 0 1 10.5 .9 3.3 3.3 0 0 1 1.5 2.6M62.3 144.9a11.5 11.5 0 0 1 11.2-2 5.8 5.8 0 0 1 4.3 3.4 3.7 3.7 0 0 1-2.4 4.1 12.5 12.5 0 0 1-12.4-.6 3.2 3.2 0 0 1-.7-4.9zM68.2 145l-5.9 3.4M106 179.8l58.7 33.8M152.8 197a11.5 11.5 0 0 1 11.2-2 5.8 5.8 0 0 1 4.3 3.4 3.7 3.7 0 0 1-2.3 4.1 12.5 12.5 0 0 1-12.5-.6 3.2 3.2 0 0 1-.7-4.9z"/>
<path d="M46.8 207.3l.2 .5 .4 .4M47.4 208.2l117.3 67.6M47.4 208.2l.1 .5 .3 .4M164.7 213.6v62.2M164.8 213.6l1.4 .4 1.4-.4M164.8 213.6l.4-1.4 1-1 1 1 .4 1.4M167.6 213.6v62.2M183.8 204.3l-16.2 9.3M138.5 236.4a1.52 1.52 0 0 1 2.3 .6 2.59 2.59 0 0 1 .4 3.4 2.15 2.15 0 0 1-2.5-1.4 2.74 2.74 0 0 1-.2-2.6zM106 242l58.7 33.8M138.4 249.6a1.52 1.52 0 0 1 2.3 .7 2.59 2.59 0 0 1 .4 3.3 2.15 2.15 0 0 1-2.4-1.4 2.74 2.74 0 0 1-.3-2.6zM153.7 259.5l.2 .1"/>
<path d="M153.9 260l-.3 .4M153.9 259.6l-.1 .4 4 2.2M157.2 257l-3.3 2.6M162.4 260l-3.9 2.2M174.1 254.4a1.69 1.69 0 0 1 2.6-.6 3.6 3.6 0 0 1-2.7 4.7 1.69 1.69 0 0 1-.8-2.5zM153.2 260.4l.1 .2M153.2 263.7l.1 .1M153.3 260.6l.3-.2 4.1 2.5 .1 3.5M153.3 263.8l.3 .5M153.3 260.6v3.2M153.6 264.3l3.9 2.3M153.6 264.3l.1 .2"/>
<path d="M157.5 266.5l.1 .2M157.8 266.4l-.3 .2M157.8 263.1l.4 .1M157.8 266.4h.4M157.8 262.2l-.3 .5M158.2 266.5l.2 .2 .3-.1M158.2 263.2v3.3M158.5 262.2h-.7M158.5 262.2l.2 .3M158.7 266.7h.1M158.7 266.5v.2M158.7 262.9l-.4 .1-.1 .2"/>
<path d="M158.7 262.9l5 .7-5 3M158.7 266.7v.1M158.7 262.6l5.2 .7M158.7 262.6v.3M162.6 260.3l-3.9 2.2v.1M162.6 265.1l-3.9 1.6M163.9 263.6l-5.2 3.1M164.8 275.7l1.4 .4 1.4-.4M164.8 275.7l.1 .6 .3 .4M167.6 275.7l-.1 .6-.3 .4M183.8 266.4l-16.2 9.4"/>
</g>
<!-- layer: Border -->
<g fill="none" stroke="#000" stroke-width=".25">
<path d="M20 10.1h390v276.9h-390zM65 5.1v5M115 5.1v5M165 5.1v5M215 5.1v10M265 5.1v5M315 5.1v5M365 5.1v5M15 52.9h5M410 52.9h5M15 100.7h5M410 100.7h5"/>
<path d="M15 148.6h10M405 148.6h10M15 196.4h5M410 196.4h5M15 244.2h5M410 244.2h5M65 287v5M115 287v5M165 287v5M215 282.1v9.9M265 287v5M315 287v5"/>
<path d="M365 287v5"/>
</g>
<!-- layer: TitleBlock -->
<path d="M230 240.1h180v46.9h-180zM230 250h180M254 240.1v9.9M288 240.1v46.9M349 240.1v46.9M288 260.1h122M349 277.1h61M359 277.1v9.9M395 277.1v9.9" fill="none" stroke="#000" stroke-width=".36"/>
<!-- layer: Dimensions -->
<g fill="none" stroke="#000" stroke-width=".25">
<path d="M85.3 32.6h28.7M87.4 36.1v73M207.2 56.9h3.5M214.2 56.9h7.2M221.4 54.8v10M224.9 56.9h15.4M300.9 53.1v12.2M304.4 55.2h18M325.9 53.1v20M128.7 77.8v11.7M132.1 79.9h5.5M141.1 79.2v2.8"/>
<path d="M214.4 69.3h3.5M215.9 66.9h3.4M218 70.4v25M221.4 69.3h3.5M224.9 75v.3M228.4 69.3h12.7M228.4 73.2h37.2M263.2 78.4h3.8M265.3 71.4v3.5M265.3 78.4v9.4M269.1 71.1v5.2M272.4 68.6v7.7"/>
<path d="M275.9 70.7h18.1M293.8 67.4h1.6M295.8 70.9v13.5M297.6 68.6v1M318.9 75.9h3.5M321.8 75.2h2v6.9h-2M323.8 68.2v3.5M325.9 75.9h3.4M332.8 75.9h15.3M105.5 91.6h21.1M107.7 95.1v14M123.3 93.1l-3.4 1"/>
<path d="M130.7 91l-4.1 1.2M158.7 83.1l-24.7 7M215.9 98.9h3.4M227 98.9h9.3M234.2 81.1v17.8M262.1 80.4h3.5M263.2 87.8h3.8M265.3 91.3v14.8M269.1 80.4h3.3M275.9 80.4h15.4M293.8 87.8h1.6M323.8 85.6v15.4"/>
<path d="M85.3 112.6h28.7M116.1 112.7v14.6M141.1 112.7v14.6M214.2 112.7v28.4M234.2 102.4v6.7M235.6 112.6h.7M384.2 112.7v28.4M119.7 125.2h17.9M217.7 139h163M224.3 176.8l-3.4 .6M235.2 177.1v10.5M237.3 175h42"/>
<path d="M242.6 173.8l-14.8 2.4M261 170.8l-14.9 2.4M277.2 166v5.5M278.1 162.5h1.2M214.2 186.9v.7M217.7 185.5h14"/>
</g>
<g fill="#000" stroke="#000" stroke-width=".25">
<path d="M87.4 32.6l.6 3.5h-1.2zM210.7 56.4l3.5 .5-3.5 .6zM221.4 56.9l3.5-.5v1.1zM300.9 55.2l3.5-.5v1.1zM322.4 54.7l3.5 .5-3.5 .6zM128.7 79.9l3.4-.6v1.1zM137.6 79.3l3.5 .6-3.5 .5zM218 66.9l.6 3.5h-1.2zM217.9 68.7l3.5 .6-3.5 .6zM224.9 69.3l3.5-.6v1.2zM224.9 73.2l3.5-.6v1.2zM264.7 74.9h1.1l-.5 3.5z"/>
<path d="M265.6 79.8l3.5 .6-3.5 .6zM265.6 72.6l3.5 .6-3.5 .6zM272.4 80.4l3.5-.6v1.2zM272.4 70.7l3.5-.6v1.2zM294 70.1l3.6 .6-3.6 .6zM295.8 67.4l.6 3.5h-1.1zM322.4 75.4l3.5 .5-3.5 .6zM323.3 71.7h1.1l-.6 3.5zM329.3 75.9l3.5-.5v1.1zM107.7 91.6l.5 3.5h-1.1zM123.1 92.6l3.5-.4-3.2 1.5zM130.7 91l3.2-1.5 .3 1.1z"/>
<path d="M217.4 95.4h1.2l-.6 3.5zM265.3 87.8l.5 3.5h-1.1zM295.3 84.4h1.1l-.6 3.4zM323.8 82.1l.6 3.5h-1.1zM86.8 109.1h1.2l-.6 3.5zM107.1 109.1h1.1l-.5 3.5zM233.6 109.1h1.2l-.6 3.5zM234.2 98.9l.6 3.5h-1.2zM116.1 125.2l3.6-.6v1.2zM137.6 124.6l3.5 .6-3.5 .6zM214.2 139l3.5-.6v1.1zM380.7 138.4l3.5 .6-3.5 .5z"/>
<path d="M224.3 176.2h3.5l-3.3 1.2zM242.6 173.8l3.4-1.1 .1 1.1zM277.2 162.5l.6 3.5h-1.2zM276.6 171.5h1.2l-.6 3.5zM214.2 185.5l3.5-.6v1.2zM231.7 184.9l3.5 .6-3.5 .6z"/>
</g>
<text font-size="7" x="289" y="270.6">Occitel Mini</text>
<g font-size="4.9">
<text x="307.3" y="53.8">25.05</text>
<text x="229.6" y="55.5">7.22</text>
<text x="233.1" y="67.8">3.5</text>
<text x="241" y="71.7">44.15</text>
<text x="278.9" y="69.2">25.15</text>
<text x="86" y="75.3" transform="rotate(-90 86 75.3)">80</text>
<text x="337.5" y="74.5">3.33</text>
<text x="130" y="78.4">12.5</text>
<text x="280.6" y="78.9">3.33</text>
<text x="294.4" y="83.7" transform="rotate(-90 294.4 83.7)">20.49</text>
<text x="147" y="84.8" transform="rotate(-16 147 84.8)">Ø4.2</text>
<text x="216.5" y="89" transform="rotate(-90 216.5 89)">31.99</text>
<text x="232.7" y="94.5" transform="rotate(-90 232.7 94.5)">13.73</text>
<text x="322.4" y="99.8" transform="rotate(-90 322.4 99.8)">6.83</text>
<text x="106.2" y="104.4" transform="rotate(-90 106.2 104.4)">21</text>
<text x="263.8" y="104.9" transform="rotate(-90 263.8 104.9)">9.41</text>
<text x="126" y="123.7">25</text>
<text x="295" y="137.5">170</text>
<text x="250.4" y="170.9" transform="rotate(-9 250.4 170.9)">Ø15</text>
<text x="275.7" y="173.7" transform="rotate(-90 275.7 173.7)">12.5</text>
<text x="222.4" y="184.1">21</text>
<text x="289" y="248.5">Simon Fiastre</text>
<text x="323.5" y="248.5">12/09/2021</text>
<text x="399.1" y="285.7">1/1</text>
</g>
<g font-size="3.5">
<text x="39" y="8.8">1</text>
<text x="89" y="8.8">2</text>
<text x="139" y="8.8">3</text>
<text x="189" y="8.8">4</text>
<text x="239" y="8.8">5</text>
<text x="289" y="8.8">6</text>
<text x="339" y="8.8">7</text>
<text x="389" y="8.8">8</text>
<text x="16.3" y="30.2">A</text>
<text x="411.3" y="30.2">A</text>
<text x="16.3" y="78">B</text>
<text x="411.3" y="78">B</text>
<text x="16.2" y="125.9">C</text>
<text x="411.2" y="125.9">C</text>
<text x="16.2" y="173.7">D</text>
<text x="411.2" y="173.7">D</text>
<text x="16.3" y="221.6">E</text>
<text x="411.3" y="221.6">E</text>
<text x="16.4" y="269.4">F</text>
<text x="411.4" y="269.4">F</text>
<text x="39" y="290.8">1</text>
<text x="89" y="290.8">2</text>
<text x="139" y="290.8">3</text>
<text x="189" y="290.8">4</text>
<text x="239" y="290.8">5</text>
<text x="289" y="290.8">6</text>
<text x="339" y="290.8">7</text>
<text x="389" y="290.8">8</text>
</g>
<g font-size="2.5">
<text x="231" y="242.9">Dept.</text>
<text x="255" y="242.9">Technical reference</text>
<text x="289" y="242.9">Created by</text>
<text x="350" y="242.9">Approved by</text>
<text x="289" y="252.8">Document type</text>
<text x="350" y="252.8">Document status</text>
<text x="289" y="262.9">Title</text>
<text x="350" y="262.9">DWG No.</text>
<text x="350" y="279.9">Rev.</text>
<text x="360" y="279.9">Date of issue</text>
<text x="396" y="279.9">Sheet</text>
</g>
</svg>
